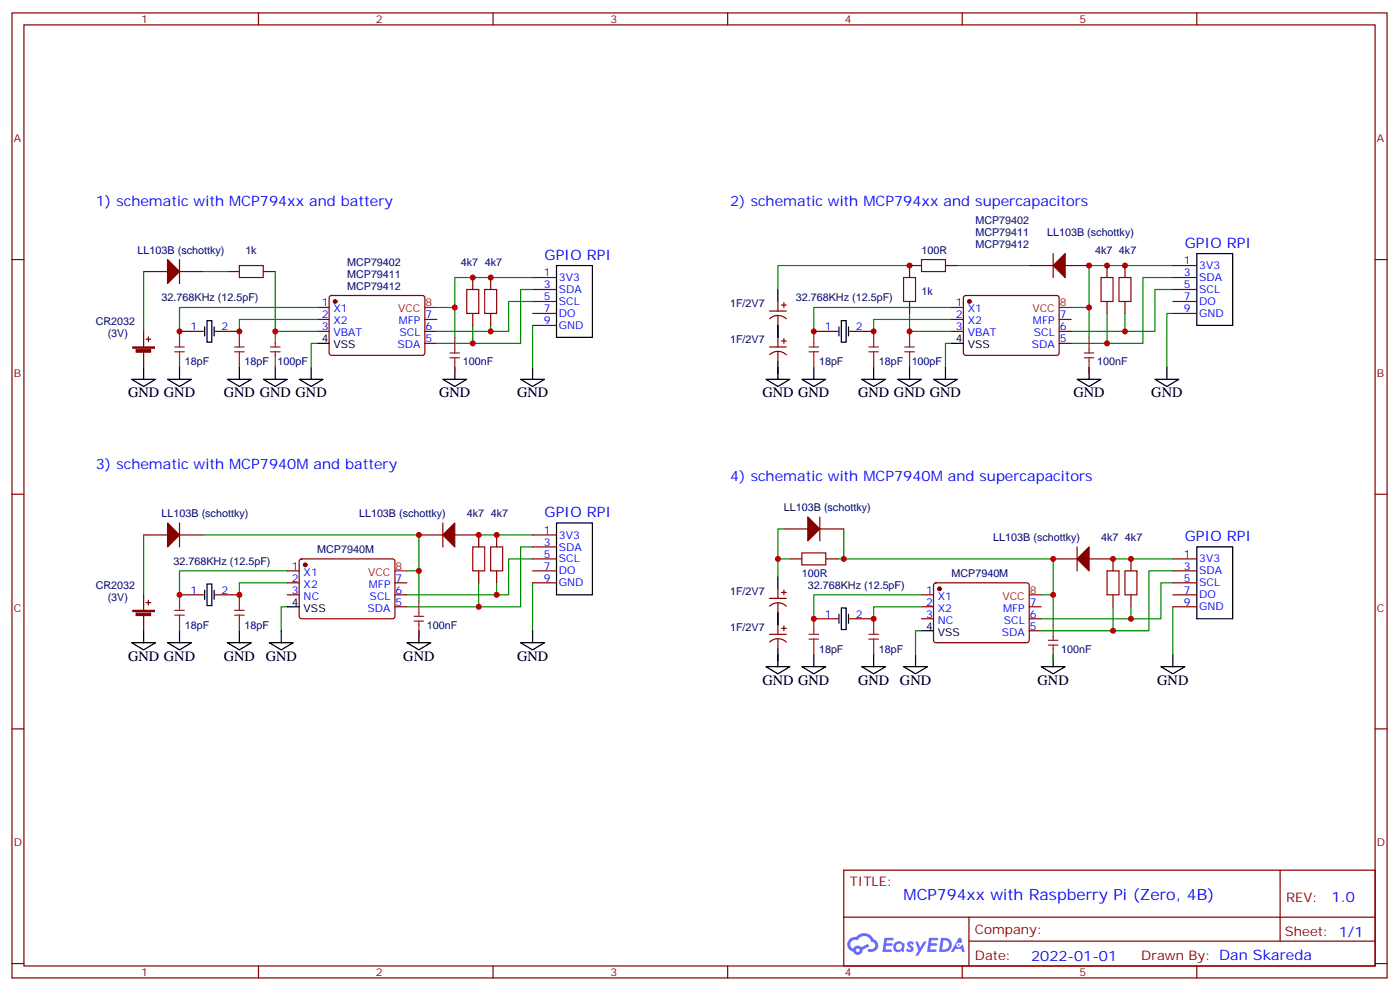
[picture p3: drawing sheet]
<svg xmlns="http://www.w3.org/2000/svg" width="413mm" height="292mm" viewBox="0 0 413 292" stroke-linecap="round" stroke-linejoin="round" font-family="sans-serif">
<g fill="none" stroke="#870000" stroke-width=".35">
<path d="M3.5 3.8h405.4v284.3h-405.4zM7.1 7.3h398.2v277.3h-398.2zM76.2 3.8v3.5M145.3 3.8v3.5M214.5 3.8v3.5M283.6 3.8v3.5M352.8 3.8v3.5M3.5 76.5h3.6M405.3 76.5h3.6M3.5 145.6h3.6M405.3 145.6h3.6M3.5 214.8h3.6"/>
<path d="M405.3 214.8h3.6M248.7 256.4h156.6v28.2h-156.6zM377.3 256.4v20.9M248.7 270.2h156.5M285.6 277.3h119.6M285.6 270.2v14.2M3.5 283.9h3.6M76.2 284.6v3.5M145.3 284.6v3.5M214.5 284.6v3.5M283.6 284.6v3.5M352.8 284.6v3.5"/>
<path d="M405.3 283.9h3.6"/>
</g>
<g fill="#5487ff">
<path d="M267.7 277.6a1.22 1.22 0 0 1 1.7 .2l-.4 .6a.47 .47 0 0 0-.3-.4 .47 .47 0 0 0-.5 .2l.1 .2a1.14 1.14 0 0 1 .8 1.8 1.14 1.14 0 0 1-1.9 0l-.2-.2 .5-.6 .7 .5a.29 .29 0 0 0 .3-.3 .29 .29 0 0 0-.2-.3 1.04 1.04 0 0 1-.6-1.7z"/>
<path d="M260.7 276.3h2.4l.3 .2-.2 .5-1.8 .1-.1 .8h1.5l.3 .4-.3 .4h-1.6l-.2 1.1h1.7l.2 .3-.2 .3-2.6 .1z"/>
<path d="M273.8 276.3h2.4l.3 .2-.1 .5-1.8 .1-.2 .8h1.6l.3 .4-.4 .4h-1.6l-.1 1.1h1.7l.2 .3-.2 .3-2.6 .1z"/>
<path d="M282.6 276.3h.7l.3 1.3-.6 .3a.69 .69 0 0 0-1 .3 .69 .69 0 0 0 .4 .9 .69 .69 0 0 0 .9-.6l.5-.2 .6 2.2h-.8l-.2-.9h-1.8l-.5 .9h-.8z"/>
<path d="M269.8 277.4h.8l.6 1.8 1.1-1.8h.9l-2.6 4.2h-.8l.9-1.5z"/>
<path d="M277.4 276.3l-.6 4.2h1.3a2.11 2.11 0 0 0 2.5-2.1 2.11 2.11 0 0 0-2.5-2.1zM278.1 277.1a1.39 1.39 0 0 1 1.7 1.4 1.39 1.39 0 0 1-1.8 1.3h-.3z"/>
<path d="M263.7 277.9a1.54 1.54 0 0 0-.1 2.2 1.54 1.54 0 0 0 2.2 .1l.6 .3 .3-2.3-.2-.3h-.4a1.49 1.49 0 0 0-2.4 0zM264 278.9a.94 .94 0 0 1 1.8 0 .94 .94 0 0 1-1.8 0z"/>
<path d="M250.4 276.7a2.18 2.18 0 0 0 1.1 3.7 1.44 1.44 0 0 0 1.6 .9 1.44 1.44 0 0 0 1.2-1.4l2-1.1-.5-.7-1.9 1a1.47 1.47 0 0 0-2.4 .4 1.39 1.39 0 0 1-.7-1.9 1.39 1.39 0 0 1 2-.5 2.12 2.12 0 0 1 2.2-1.3 2.12 2.12 0 0 1 1.9 1.7 1.14 1.14 0 0 1 1.1 1.4 1.14 1.14 0 0 1-1.7 .7 .43 .43 0 0 0-.5 .4 .43 .43 0 0 0 .4 .5 1.98 1.98 0 0 0 2.5-1.2 1.98 1.98 0 0 0-1.2-2.6 3.1 3.1 0 0 0-5.3-.6l-.9 .1zM252.3 280a.55 .55 0 0 1 1.1 0 .55 .55 0 0 1-1.1 0z"/>
<circle cx="282.6" cy="278.4" r=".26"/>
</g>
<g fill="none" stroke="#870000" stroke-width=".35">
<path d="M52.9 76.5v7M268.1 78.2v3.6M345.7 78.2h7.1M42.3 80h7.1M52.9 80h7.1M67 80h3.6M77.6 80h3.5M93.5 90.6h3.5M93.5 94.1h3.5M93.5 97.6h3.5M97.2 87.3l.5-.2h27.1l.4 .7v16.5l-.7 .4-27.1-.1-.4-.6v-16.2zM125.2 94.1h3.6"/>
<path d="M125.2 97.6h3.6M157 95.9h7M157 92.4h7M157 88.8h7M157 85.3h7M157 81.8h7M268.1 88.8v3.6M280.5 90.6h3.5M280.5 94.1h3.5M280.5 97.6h3.5M284.2 87.3l.5-.2h27.1l.4 .7-.1 16.5-.6 .4-27.1-.1-.4-.6v-16.2zM312.2 94.1h3.5"/>
<path d="M312.2 97.6h3.5M345.7 92.4h7.1M345.7 88.8h7.1M345.7 85.3h7.1M345.7 81.8h7.1M125.2 101.2h3.6M312.2 101.2h3.5M42.3 157.6h7.1M52.9 154.1v7M52.9 157.6h7.1M123.5 157.6h7M130.5 154.1v7"/>
<path d="M134.1 157.6h7v3.5M146.4 157.6v3.5M157 157.6h7M231.1 155.9h7M241.7 155.9h7M241.7 152.3v7.1M52.9 175.3h7.1M63.5 175.3h7.1M84.7 168.2h3.5M84.7 171.7h3.5M84.7 175.3h3.5M88.4 164.9l.5-.2h27.1l.4 .7v16.5l-.7 .4-27.1-.1-.4-.6v-16.2z"/>
<path d="M116.4 171.7h3.5M116.4 175.3h3.5M116.4 178.8h3.5M141.1 168.2v3.5M146.4 168.2v3.5M157 161.1h7M157 164.7h7M157 168.2h7M157 171.7h7M226.8 176.3h5M226.9 178.6a3.5 3.5 0 0 1 4.9 0M229.3 173.5v2.8"/>
<path d="M229.3 177.7v2.9M230.4 174.6h1.4M231.1 173.8v1.5M232.8 164.7h3.6M243.4 164.7h3.5M271.6 175.3h3.6M271.6 178.8h3.6M275.4 171.9l.5-.2 27.1 .1 .4 .6-.1 16.5-.6 .5-27.1-.1-.4-.6v-16.3zM303.4 178.8h3.5M310.4 164.7h7.1M317.5 161.1v7.1M321 164.7h7.1v3.5"/>
<path d="M328.1 175.3v3.5M333.4 164.7v3.5M333.4 175.3v3.5M345.7 164.7h7.1M345.7 168.2h7.1M345.7 171.7h7.1M345.7 175.3h7.1M345.7 178.8h7.1M226.8 186.9h5M226.9 189.2a3.5 3.5 0 0 1 4.9 0M229.3 184.1v2.8M229.3 188.3v2.8"/>
<path d="M230.4 185.1h1.4M231.1 184.4v1.4M239.9 182.3h7M250.5 182.3h7M271.6 182.3h3.6M303.4 182.3h3.5M303.4 185.8h3.5"/>
</g>
<g fill="#870000" stroke="#870000" stroke-width=".35">
<path d="M49.4 76.5l3.5 3.5-3.5 3.5z"/>
<path d="M49.4 154.1l3.5 3.5-3.5 3.5z"/>
<path d="M130.5 157.6l3.6-3.5v7z"/>
<path d="M238.1 152.3l3.6 3.6-3.6 3.5z"/>
<path d="M317.5 164.7l3.5-3.6v7.1z"/>
<circle cx="98.8" cy="88.8" r=".53"/>
<circle cx="90" cy="166.4" r=".53"/>
<circle cx="276.9" cy="173.5" r=".53"/>
<circle cx="285.7" cy="88.8" r=".53"/>
</g>
<g fill="none" stroke="#000" stroke-width=".35">
<path d="M164 78.2h10.6v21.2h-10.6zM352.8 74.7h10.6v21.2h-10.6zM38.8 111.8h7.1l-3.6 2.1zM42.3 108.2v3.6M49.4 111.8h7l-3.5 2.1zM52.9 108.2v3.6M67 111.8h7.1l-3.5 2.1zM70.6 108.2v3.6M77.6 111.8h7.1l-3.6 2.1zM81.1 108.2v3.6M88.2 111.8h7l-3.5 2.1zM91.7 108.2v3.6"/>
<path d="M93.5 101.2h3.5M130.5 111.8h7.1l-3.5 2.1zM134.1 108.2v3.6M153.5 111.8h7l-3.5 2.1zM157 108.2v3.6M225.8 111.8h7l-3.5 2.1zM229.3 108.2v3.6M236.4 111.8h7l-3.5 2.1zM239.9 108.2v3.6M254 111.8h7.1l-3.6 2.1zM257.5 108.2v3.6M264.6 111.8h7l-3.5 2.1z"/>
<path d="M268.1 108.2v3.6M275.2 111.8h7l-3.5 2.1zM278.7 108.2v3.6M280.5 101.2h3.5M317.5 111.8h7.1l-3.6 2.1zM321 108.2v3.6M340.4 111.8h7.1l-3.5 2.1zM344 108.2v3.6M164 154.1h10.6v21.2h-10.6zM60.3 173.9v2.7M61 172.1h1.4v6.3h-1.4zM63.1 173.9v2.7"/>
<path d="M84.7 178.8h3.5M229.3 170v3.5M248 179.1h1.4v6.4h-1.4zM352.8 161.1h10.6v21.2h-10.6zM38.8 189.4h7.1l-3.6 2.1zM42.3 185.8v3.6M49.4 189.4h7l-3.5 2.1zM52.9 185.8v3.6M67 189.4h7.1l-3.5 2.1zM70.6 185.8v3.6M79.4 189.4h7l-3.5 2.1zM82.9 185.8v3.6"/>
<path d="M119.9 189.4h7.1l-3.5 2.1zM123.5 185.8v3.6M153.5 189.4h7l-3.5 2.1zM157 185.8v3.6M225.8 196.4h7l-3.5 2.1zM229.3 180.6v3.5M229.3 191.1v5.3M236.4 196.4h7l-3.5 2.1zM239.9 192.9v3.5M247.3 181v2.6M250.1 181v2.6M254 196.4h7.1l-3.6 2.1z"/>
<path d="M257.5 192.9v3.5M266.3 196.4h7.1l-3.5 2.1zM269.9 192.9v3.5M271.6 185.8h3.6M306.9 196.4h7.1l-3.6 2.1zM310.4 192.9v3.5M342.2 196.4h7l-3.5 2.1zM345.7 192.9v3.5"/>
</g>
<path d="M125.2 90.6h3.6M312.2 90.6h3.5M116.4 168.2h3.5M303.4 175.3h3.5" fill="none" stroke="#f00" stroke-width=".35"/>
<g fill="none" stroke="#008700" stroke-width=".35">
<path d="M268.1 78.2h-38.8v7.1M282.2 78.2h21.2M345.7 78.2h-24.7v12.4M42.3 80v17.6M60 80h7M81.1 80v17.6h12.4M93.5 94.1h-22.9v3.5M93.5 90.6h-40.6v7M128.8 90.6h5.3v8.8M139.3 95.9v5.3M144.6 95.9v1.7M157 81.8h-22.9v8.8"/>
<path d="M157 85.3h-3.5v15.9h-24.7M157 88.8h-7.1v8.8h-21.1M157 95.9v12.3M268.1 92.4v5.2h12.4M280.5 90.6h-40.6v7M280.5 94.1h-23v3.5M315.7 90.6h5.3v8.8M326.3 92.4v8.8M331.6 92.4v5.2h-15.9M345.7 85.3h-5.3v12.3h-8.8M345.7 81.8h-8.8v19.4h-21.2M345.7 92.4h-1.7v15.8"/>
<path d="M93.5 101.2h-1.8v7M134.1 108.2v1.8M229.3 108.2v1.8M280.5 101.2h-1.8v7M321 108.2v1.8M42.3 157.6v17.7M60 157.6h63.5v10.6M141.1 157.6h15.9M231.1 155.9h-1.8v8.8M248.7 155.9v8.8M84.7 168.2h-31.8v7.1M84.7 178.8h-1.8v7"/>
<path d="M84.7 171.7h-14.1v3.6M119.9 168.2h3.6v8.8M141.1 171.7v7.1M146.4 171.7v3.6M157 164.7h-7.1v10.6h-30M157 161.1h-3.5v17.7h-33.6M157 171.7v14.1M232.8 164.7h-3.5v5.3M246.9 164.7h63.5v10.6M271.6 178.8h-14.1v3.5M271.6 175.3h-31.7v7M306.9 175.3h3.5v8.8"/>
<path d="M328.1 178.8v7h-21.2M328.1 164.7h17.6M333.4 178.8v3.5M345.7 171.7h-3.5v10.6h-35.3M345.7 168.2h-7v17.6h-10.6M345.7 178.8v14.1M123.5 185.8v1.8M271.6 185.8h-1.7v7.1M310.4 192.9v1.8"/>
</g>
<g fill="none" stroke="#8c2424" stroke-width=".35">
<path d="M52.9 97.6v4.6M70.6 97.6v4.6M81.1 97.6v4.6M239.9 97.6v4.6M257.5 97.6v4.6M268.1 97.6v4.6M51.5 102.2h2.8M51.5 103.6h2.8M52.9 103.6v4.6M69.1 102.2h2.9M69.1 103.6h2.9M70.6 103.6v4.6"/>
<path d="M79.7 102.2h2.8M79.7 103.6h2.8M81.1 103.6v4.6M238.5 102.2h2.8M238.5 103.6h2.8M239.9 103.6v4.6M256.1 102.2h2.8M256.1 103.6h2.8M257.5 103.6v4.6M266.7 102.2h2.8M266.7 103.6h2.8M268.1 103.6v4.6"/>
<path d="M51.5 179.8h2.8M52.9 175.3v4.5M69.1 179.8h2.9M70.6 175.3v4.5M123.5 177v4.6M51.5 181.3h2.8M52.9 181.3v4.5M69.1 181.3h2.9M70.6 181.3v4.5M122.1 181.6h2.8M122.1 183h2.8M123.5 183v4.6"/>
<path d="M238.5 186.9h2.8M238.5 188.3h2.8M239.9 182.3v4.6M239.9 188.3v4.6M256.1 186.9h2.8M256.1 188.3h2.8M257.5 182.3v4.6M257.5 188.3v4.6M309 188.7h2.9M309 190.1h2.9M310.4 184.1v4.6M310.4 190.1v4.6"/>
</g>
<path d="M70.6 78.2h7v3.6h-7zM266.3 81.8h3.6v7h-3.6zM139.3 161.1h3.6v7.1h-3.6zM144.6 161.1h3.6v7.1h-3.6zM236.4 162.9h7v3.5h-7zM326.3 168.2h3.5v7.1h-3.5zM331.6 168.2h3.5v7.1h-3.5z" fill="none" stroke="#a10000" stroke-width=".35"/>
<g fill="#850000" stroke="#850000" stroke-width=".35">
<path d="M39.2 179.8h6.3v.4h-6.3z"/>
<path d="M40.1 180.7h4.3v.7h-4.3z"/>
</g>
<path d="M42.3 175.3v4.5M43 177.6h1.4M43.7 176.8v1.5M42.3 181.3v4.5" fill="none" stroke="#850000" stroke-width=".35"/>
<g fill="#c00">
<circle cx="70.6" cy="97.6" r=".88"/>
<circle cx="52.9" cy="97.6" r=".88"/>
<circle cx="81.1" cy="97.6" r=".88"/>
<circle cx="134.1" cy="90.6" r=".88"/>
<circle cx="139.3" cy="101.2" r=".88"/>
<circle cx="139.3" cy="81.8" r=".88"/>
<circle cx="144.6" cy="81.8" r=".88"/>
<circle cx="144.6" cy="97.6" r=".88"/>
<circle cx="52.9" cy="175.3" r=".88"/>
<circle cx="70.6" cy="175.3" r=".88"/>
<circle cx="123.5" cy="168.2" r=".88"/>
<circle cx="141.1" cy="157.6" r=".88"/>
<circle cx="146.4" cy="175.3" r=".88"/>
<circle cx="141.1" cy="178.8" r=".88"/>
<circle cx="123.5" cy="157.6" r=".88"/>
<circle cx="146.4" cy="157.6" r=".88"/>
<circle cx="333.4" cy="182.3" r=".88"/>
<circle cx="333.4" cy="164.7" r=".88"/>
<circle cx="328.1" cy="164.7" r=".88"/>
<circle cx="310.4" cy="164.7" r=".88"/>
<circle cx="248.7" cy="164.7" r=".88"/>
<circle cx="229.3" cy="164.7" r=".88"/>
<circle cx="331.6" cy="97.6" r=".88"/>
<circle cx="326.3" cy="101.2" r=".88"/>
<circle cx="326.3" cy="78.2" r=".88"/>
<circle cx="321" cy="78.2" r=".88"/>
<circle cx="321" cy="90.6" r=".88"/>
<circle cx="268.1" cy="78.2" r=".88"/>
<circle cx="268.1" cy="97.6" r=".88"/>
<circle cx="310.4" cy="175.3" r=".88"/>
<circle cx="257.5" cy="182.3" r=".88"/>
<circle cx="239.9" cy="182.3" r=".88"/>
<circle cx="239.9" cy="97.6" r=".88"/>
<circle cx="257.5" cy="97.6" r=".88"/>
<circle cx="331.6" cy="78.2" r=".88"/>
<circle cx="328.1" cy="185.8" r=".88"/>
</g>
<g fill="none" stroke="#870000" stroke-width=".35">
<path d="M268.1 78.2h3.5M278.7 78.2h3.5M303.4 78.2h7M310.4 74.7v7.1M314 78.2h7M326.3 78.2v3.6M331.6 78.2v3.6M52.9 97.6h7.1M63.5 97.6h7.1M139.3 81.8v3.5M139.3 92.4v3.5M144.6 81.8v3.5"/>
<path d="M144.6 92.4v3.5M226.8 91.7h5M226.9 93.9a3.5 3.5 0 0 1 4.9 .1M229.3 88.8v2.9M229.3 93.1v2.8M229.3 99.4v2.8M230.4 89.9h1.4M231.1 89.2v1.4M231.1 99.8v1.4M239.9 97.6h7M250.5 97.6h7M326.3 88.8v3.6"/>
<path d="M331.6 88.8v3.6M226.8 102.2h5M226.9 104.5a3.5 3.5 0 0 1 4.9 0M229.3 103.6v2.9M230.4 100.5h1.4"/>
</g>
<path d="M60.3 96.3v2.7M61 94.5h1.4v6.3h-1.4zM63.1 96.3v2.7M229.3 85.3v3.5M229.3 95.9v3.5M247.3 96.3v2.7M248 94.5h1.4v6.3h-1.4zM250.1 96.3v2.7M229.3 106.5v3.5" fill="none" stroke="#000" stroke-width=".35"/>
<path d="M271.6 76.5h7.1v3.5h-7.1zM137.6 85.3h3.5v7.1h-3.5zM142.9 85.3h3.5v7.1h-3.5zM324.6 81.8h3.5v7h-3.5zM329.8 81.8h3.6v7h-3.6z" fill="none" stroke="#a10000" stroke-width=".35"/>
<g fill="#850000" stroke="#850000" stroke-width=".35">
<path d="M39.2 102.2h6.3v.4h-6.3z"/>
<path d="M40.1 103h4.3v.8h-4.3z"/>
</g>
<path d="M42.3 97.6v4.6M43 99.9h1.4M43.7 99.2v1.4M42.3 103.6v4.6" fill="none" stroke="#850000" stroke-width=".35"/>
<path d="M134.1 99.4v4.6M321 99.4v4.6M132.6 104h2.9M132.6 105.4h2.9M134.1 105.4v4.6M319.6 104h2.8M319.6 105.4h2.8M321 105.4v4.6" fill="none" stroke="#8c2424" stroke-width=".35"/>
<path d="M310.4 78.2l3.6-3.5v7.1z" fill="#870000" stroke="#870000" stroke-width=".35"/>
<text font-size="4.6" fill="#00f" x="266.3" y="265.2">MCP794xx with Raspberry Pi (Zero, 4B)</text>
<g font-size="4.2" fill="#00f">
<text x="28.2" y="60.6">1) schematic with MCP794xx and battery</text>
<text x="215.2" y="60.6">2) schematic with MCP794xx and supercapacitors</text>
<text x="160.5" y="76.5">GPIO RPI</text>
<text x="349.2" y="73">GPIO RPI</text>
<text x="28.2" y="138.2">3) schematic with MCP7940M and battery</text>
<text x="215.2" y="141.7">4) schematic with MCP7940M and supercapacitors</text>
<text x="160.5" y="152.3">GPIO RPI</text>
<text x="349.2" y="159.4">GPIO RPI</text>
<text x="392.5" y="265.7">1.0</text>
<text x="304" y="283">2022-01-01</text>
</g>
<g font-size="4.2">
<text x="37.7" y="117.1">GND GND</text>
<text x="66" y="117.1">GND GND GND</text>
<text x="129.5" y="117.1">GND</text>
<text x="152.4" y="117.1">GND</text>
<text x="224.7" y="117.1">GND GND</text>
<text x="252.9" y="117.1">GND GND GND</text>
<text x="316.4" y="117.1">GND</text>
<text x="339.4" y="117.1">GND</text>
<text x="37.7" y="194.7">GND GND</text>
<text x="66" y="194.7">GND</text>
<text x="78.3" y="194.7">GND</text>
<text x="118.9" y="194.7">GND</text>
<text x="152.4" y="194.7">GND</text>
<text x="224.7" y="201.7">GND GND</text>
<text x="252.9" y="201.7">GND</text>
<text x="265.3" y="201.7">GND</text>
<text x="305.9" y="201.7">GND</text>
<text x="341.1" y="201.7">GND</text>
</g>
<g font-size="3.9" fill="#800">
<text x="250.5" y="261">TITLE:</text>
<text x="379.1" y="265.7">REV:</text>
<text x="287.4" y="275.2">Company:</text>
<text x="378.7" y="275.8">Sheet: 1/1</text>
<text x="287.4" y="282.9">Date:</text>
<text x="336.4" y="282.9">Drawn By: Dan Skareda</text>
</g>
<g font-size="3.2" fill="#800">
<text x="41.6" y="6.8">1</text>
<text x="110.8" y="6.8">2</text>
<text x="179.9" y="6.8">3</text>
<text x="249.1" y="6.8">4</text>
<text x="318.2" y="6.8">5</text>
<text x="4.1" y="41.9">A</text>
<text x="405.9" y="41.9">A</text>
<text x="4.1" y="111.1">B</text>
<text x="405.9" y="111.1">B</text>
<text x="4.1" y="180.2">C</text>
<text x="405.9" y="180.2">C</text>
<text x="4.1" y="249.3">D</text>
<text x="405.9" y="249.3">D</text>
<text x="41.6" y="287.6">1</text>
<text x="110.8" y="287.6">2</text>
<text x="179.9" y="287.6">3</text>
<text x="249.1" y="287.6">4</text>
<text x="318.2" y="287.6">5</text>
</g>
<g font-size="3.2" fill="#000080">
<text x="287.5" y="65.9">MCP79402</text>
<text x="287.5" y="69.4">MCP79411</text>
<text x="308.7" y="69.4">LL103B (schottky)</text>
<text x="40.6" y="74.7">LL103B (schottky)</text>
<text x="72.3" y="74.7">1k</text>
<text x="271.6" y="74.7">100R</text>
<text x="287.5" y="73">MCP79412</text>
<text x="322.8" y="74.7">4k7</text>
<text x="329.8" y="74.7">4k7</text>
<text x="102.3" y="81.8">MCP79411</text>
<text x="102.3" y="78.2">MCP79402</text>
<text x="135.8" y="78.2">4k7</text>
<text x="142.9" y="78.2">4k7</text>
<text x="47.6" y="88.8">32.768KHz (12.5pF)</text>
<text x="102.3" y="85.3">MCP79412</text>
<text x="234.6" y="88.8">32.768KHz (12.5pF)</text>
<text x="271.6" y="87.1">1k</text>
<text x="28.2" y="95.9">CR2032</text>
<text x="215.2" y="90.6">1F/2V7</text>
<text x="31.7" y="99.4">(3V)</text>
<text x="215.2" y="101.2">1F/2V7</text>
<text x="54.5" y="107.6">18pF</text>
<text x="72.1" y="107.6">18pF</text>
<text x="81.8" y="107.6">100pF</text>
<text x="136.4" y="107.6">100nF</text>
<text x="241.4" y="107.6">18pF</text>
<text x="259.1" y="107.6">18pF</text>
<text x="268.7" y="107.6">100pF</text>
<text x="323.4" y="107.6">100nF</text>
<text x="47.6" y="152.3">LL103B (schottky)</text>
<text x="105.8" y="152.3">LL103B (schottky)</text>
<text x="137.6" y="152.3">4k7</text>
<text x="144.6" y="152.3">4k7</text>
<text x="231.1" y="150.6">LL103B (schottky)</text>
<text x="292.8" y="159.4">LL103B (schottky)</text>
<text x="324.6" y="159.4">4k7</text>
<text x="331.6" y="159.4">4k7</text>
<text x="51.2" y="166.4">32.768KHz (12.5pF)</text>
<text x="93.5" y="162.9">MCP7940M</text>
<text x="28.2" y="173.5">CR2032</text>
<text x="236.4" y="170">100R</text>
<text x="238.1" y="173.5">32.768KHz (12.5pF)</text>
<text x="280.5" y="170">MCP7940M</text>
<text x="31.7" y="177">(3V)</text>
<text x="215.2" y="175.3">1F/2V7</text>
<text x="54.5" y="185.2">18pF</text>
<text x="72.1" y="185.2">18pF</text>
<text x="125.9" y="185.2">100nF</text>
<text x="215.2" y="185.8">1F/2V7</text>
<text x="241.4" y="192.3">18pF</text>
<text x="259.1" y="192.3">18pF</text>
<text x="312.8" y="192.3">100nF</text>
</g>
<g font-size="3.2" fill="#00f">
<text x="349" y="77.9">1</text>
<text x="160.3" y="81.4">1</text>
<text x="164.7" y="82.8">3V3</text>
<text x="349" y="81.4">3</text>
<text x="353.5" y="79.3">3V3</text>
<text x="353.5" y="82.8">SDA</text>
<text x="160.3" y="88.5">5</text>
<text x="160.3" y="84.9">3</text>
<text x="164.7" y="89.9">SCL</text>
<text x="164.7" y="86.4">SDA</text>
<text x="349" y="84.9">5</text>
<text x="349" y="88.5">7</text>
<text x="353.5" y="86.4">SCL</text>
<text x="353.5" y="89.9">DO</text>
<text x="94.8" y="90.2">1</text>
<text x="94.8" y="93.8">2</text>
<text x="98.3" y="92">X1</text>
<text x="98.3" y="95.5">X2</text>
<text x="117.5" y="95.5">MFP</text>
<text x="125.4" y="93.8">7</text>
<text x="160.3" y="95.5">9</text>
<text x="160.3" y="92">7</text>
<text x="164.7" y="93.4">DO</text>
<text x="281.8" y="90.2">1</text>
<text x="281.8" y="93.8">2</text>
<text x="285.3" y="92">X1</text>
<text x="285.3" y="95.5">X2</text>
<text x="304.5" y="95.5">MFP</text>
<text x="312.4" y="93.8">7</text>
<text x="349" y="92">9</text>
<text x="353.5" y="93.4">GND</text>
<text x="56.2" y="97.3">1</text>
<text x="65.3" y="97.3">2</text>
<text x="94.8" y="97.3">3</text>
<text x="98.3" y="99.1">VBAT</text>
<text x="117.8" y="99.1">SCL</text>
<text x="125.4" y="100.8">5</text>
<text x="125.4" y="97.3">6</text>
<text x="164.7" y="96.9">GND</text>
<text x="243.2" y="97.3">1</text>
<text x="252.2" y="97.3">2</text>
<text x="281.8" y="97.3">3</text>
<text x="285.3" y="99.1">VBAT</text>
<text x="304.8" y="99.1">SCL</text>
<text x="312.4" y="100.8">5</text>
<text x="312.4" y="97.3">6</text>
<text x="117.2" y="102.6">SDA</text>
<text x="304.1" y="102.6">SDA</text>
<text x="160.3" y="157.3">1</text>
<text x="160.3" y="160.8">3</text>
<text x="164.7" y="158.7">3V3</text>
<text x="86" y="167.9">1</text>
<text x="160.3" y="164.3">5</text>
<text x="160.3" y="167.9">7</text>
<text x="164.7" y="162.2">SDA</text>
<text x="164.7" y="165.7">SCL</text>
<text x="349" y="164.3">1</text>
<text x="349" y="167.9">3</text>
<text x="353.5" y="165.7">3V3</text>
<text x="86" y="171.4">2</text>
<text x="89.5" y="169.6">X1</text>
<text x="89.5" y="173.1">X2</text>
<text x="108.7" y="173.1">MFP</text>
<text x="116.6" y="171.4">7</text>
<text x="160.3" y="171.4">9</text>
<text x="164.7" y="169.3">DO</text>
<text x="164.7" y="172.8">GND</text>
<text x="349" y="171.4">5</text>
<text x="353.5" y="169.3">SDA</text>
<text x="353.5" y="172.8">SCL</text>
<text x="56.2" y="174.9">1</text>
<text x="65.3" y="174.9">2</text>
<text x="86" y="174.9">3</text>
<text x="89.5" y="176.7">NC</text>
<text x="109" y="176.7">SCL</text>
<text x="116.6" y="178.4">5</text>
<text x="116.6" y="174.9">6</text>
<text x="273" y="174.9">1</text>
<text x="273" y="178.4">2</text>
<text x="276.5" y="176.7">X1</text>
<text x="303.6" y="178.4">7</text>
<text x="349" y="174.9">7</text>
<text x="349" y="178.4">9</text>
<text x="353.5" y="176.3">DO</text>
<text x="353.5" y="179.8">GND</text>
<text x="108.3" y="180.2">SDA</text>
<text x="243.2" y="182">1</text>
<text x="252.2" y="182">2</text>
<text x="273" y="182">3</text>
<text x="276.5" y="180.2">X2</text>
<text x="276.5" y="183.7">NC</text>
<text x="295.7" y="180.2">MFP</text>
<text x="295.9" y="183.7">SCL</text>
<text x="303.6" y="185.5">5</text>
<text x="303.6" y="182">6</text>
<text x="295.3" y="187.3">SDA</text>
</g>
<g font-size="3.2" fill="#f00">
<text x="117.3" y="92">VCC</text>
<text x="125.4" y="90.2">8</text>
<text x="304.3" y="92">VCC</text>
<text x="312.4" y="90.2">8</text>
<text x="116.6" y="167.9">8</text>
<text x="108.5" y="169.6">VCC</text>
<text x="295.5" y="176.7">VCC</text>
<text x="303.6" y="174.9">8</text>
</g>
<g font-size="3.2">
<text x="94.8" y="100.8">4</text>
<text x="281.8" y="100.8">4</text>
<text x="98.3" y="102.6">VSS</text>
<text x="285.3" y="102.6">VSS</text>
<text x="86" y="178.4">4</text>
<text x="89.5" y="180.2">VSS</text>
<text x="273" y="185.5">4</text>
<text x="276.5" y="187.3">VSS</text>
</g>
</svg>
